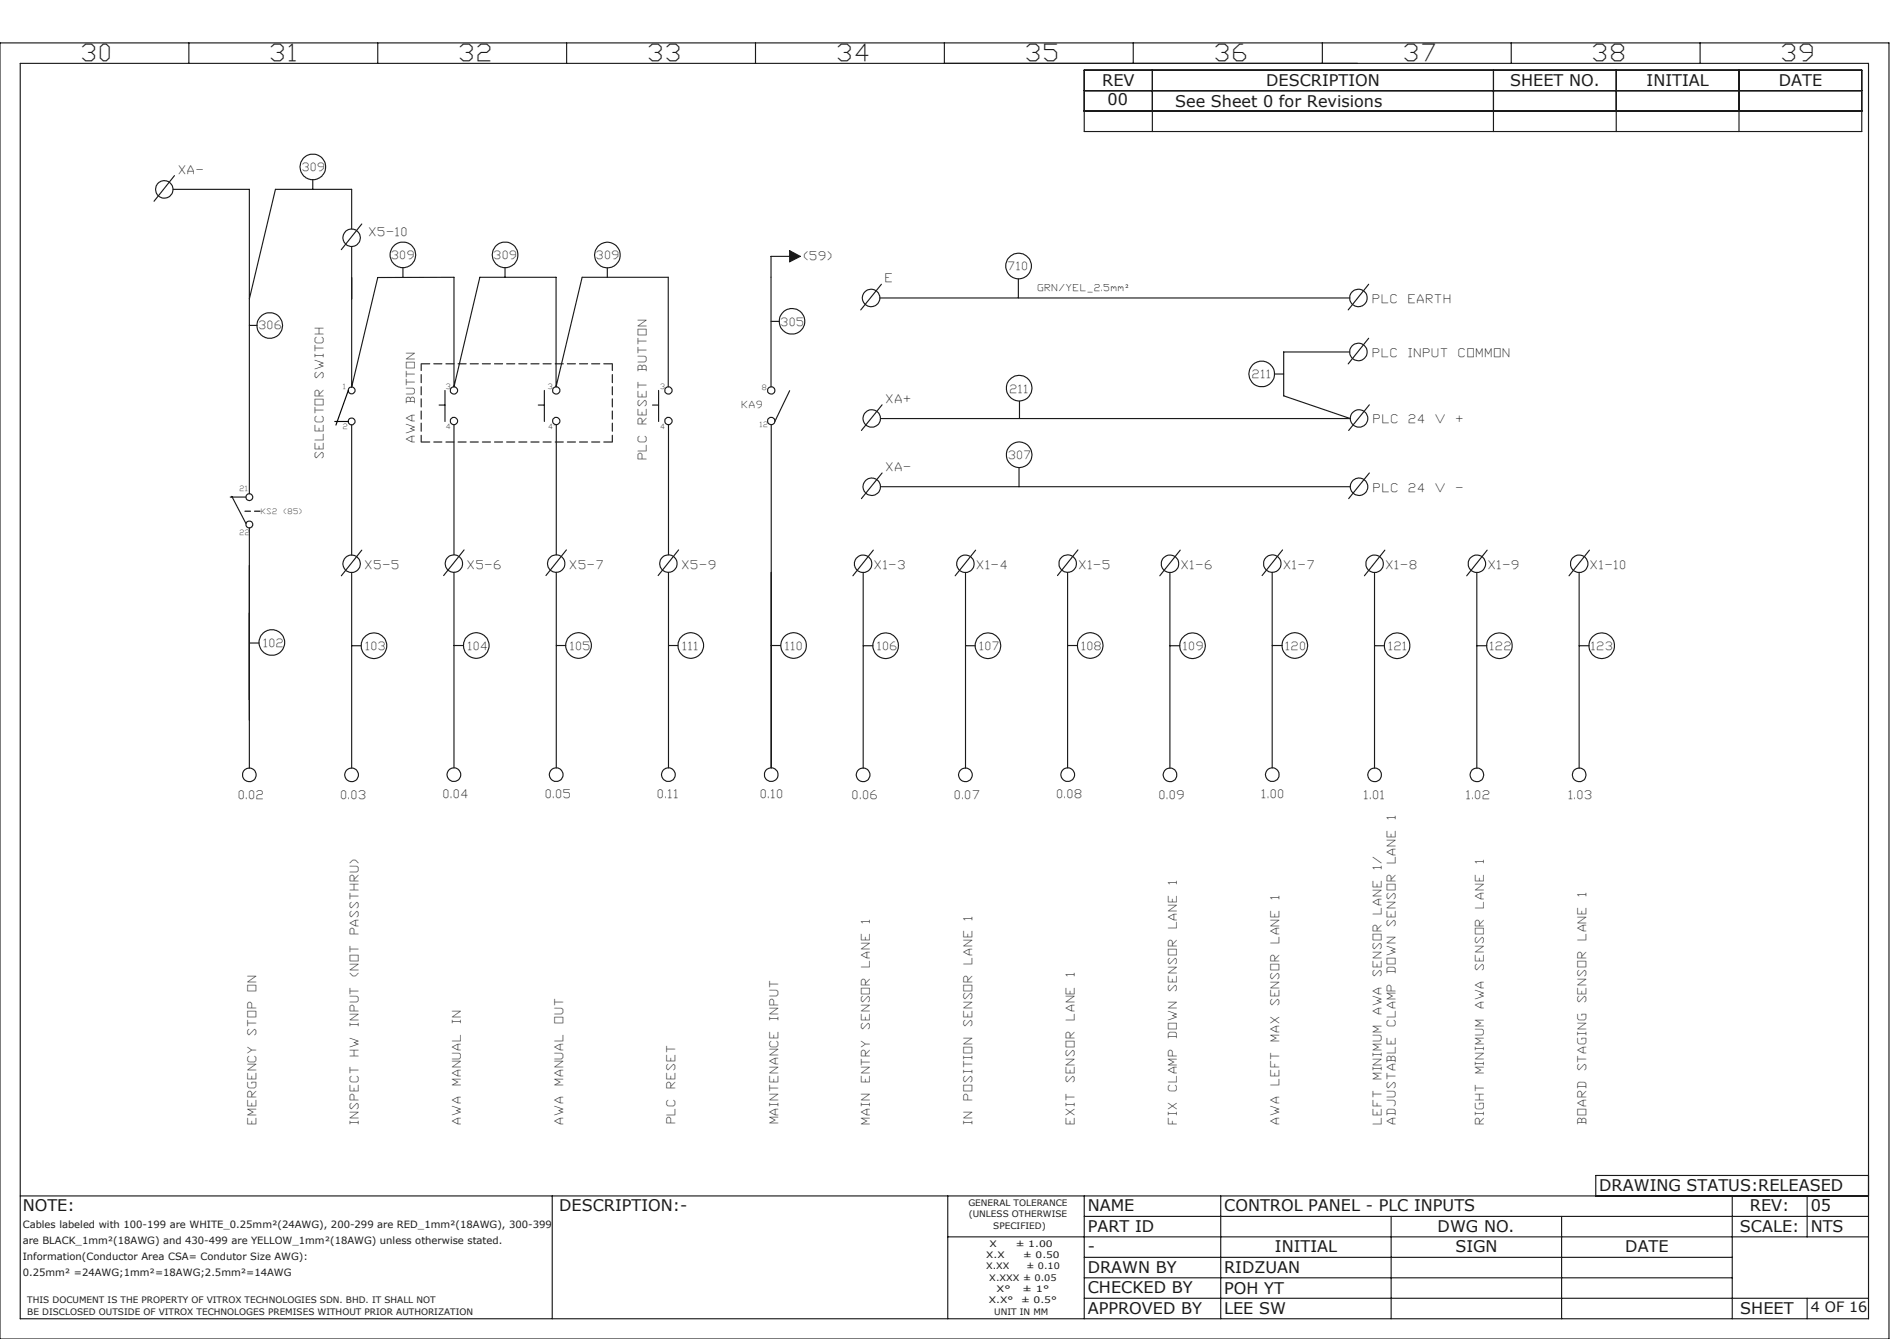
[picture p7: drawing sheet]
<svg xmlns="http://www.w3.org/2000/svg" width="297mm" height="210mm" viewBox="0 0 297 210" stroke-linecap="round" stroke-linejoin="round" font-family="sans-serif">
<g fill="none" stroke="#191924" stroke-width=".18">
<path d="M0 6.7h296.4v203.3h-296.4zM3.2 9.9h290v196.9h-290zM29.6 6.7v3.2M59.3 6.7v3.2M88.9 6.7v3.2M118.5 6.7v3.2M148.2 6.7v3.2M170.1 11h122v9.6h-122zM170.1 14.2h122M170.1 17.4h122M177.8 6.7v3.2M180.8 11v9.6"/>
<path d="M207.5 6.7v3.2M234.3 11v9.6M237.1 6.7v3.2M253.6 11v9.6M266.7 6.7v3.2M272.8 11v9.6M27.2 29.7h11.9v47.7M27.4 27.5l-3.2 4.1M49.1 28.2v1.5M55.2 38.7v22l4.1-17.2h11.9v17.2l4.1-17.2h11.9v17.2l4.1-17.2h13.5v17.2M55.2 35.9v-6.2h-12l-4.1 17.2M56.8 35.1l-3.2 4"/>
<path d="M123.9 39.3l1.7 .9-1.7 .9zM39.1 51h1.2M63.2 42v1.5M79.2 42v1.5M95.3 42v1.5M121 50.4h1.3M123.9 40.2h-2.9v20.5M138 46.7h73.8M138.3 44.6l-3.3 4M159.8 43.7v3M200 58.7h1.4M211.7 55.2h-10.3v6.9l10.4 3.5h-73.7"/>
<path d="M214.7 53l-3.2 4.1M214.7 44.6l-3.2 4M36.1 78h2.5M36.4 77.8l2.2 4.3M55.2 66.6v20.5M68.9 63.5h.9M69.8 61.2v4.9M71.2 66.6v20.4M84.5 63.5h.9M85.4 61.2v4.9M87.3 66.6v20.4M102.4 63.5h.9"/>
<path d="M103.3 61.2v4.9M104.9 66.6v20.4M121 66.6v53.8M123.9 61.3l-2.3 4.8M138.1 76.3h73.7M138.4 63.5l-3.3 4M138.4 74.2l-3.3 4M159.9 73.3v3M159.9 62.9v2.7M214.8 63.5l-3.2 4M214.8 74.2l-3.2 4M39.1 82.8v37.7"/>
<path d="M55.2 89.8v30.7M56.8 86.3l-3.2 4M71.2 89.8v30.6M72.8 86.2l-3.2 4.1M87.3 89.8v30.6M88.9 86.2l-3.2 4.1M104.9 89.8v30.6M106.5 86.2l-3.2 4.1M135.4 89.8v30.7M137 86.3l-3.2 4M151.5 89.8v30.7M153.1 86.3l-3.2 4"/>
<path d="M167.5 89.8v30.6M169.1 86.2l-3.2 4.1M183.6 89.8v30.7M185.2 86.3l-3.2 4M199.6 89.8v30.6M201.2 86.2l-3.2 4.1M215.7 89.8v30.7M217.3 86.3l-3.2 4M231.7 89.8v30.7M233.3 86.3l-3.2 4M247.8 89.8v30.7M249.4 86.3l-3.2 4"/>
<path d="M39.2 100.9h1.4M55.2 101.3h1.5M71.2 101.2h1.5M87.3 101.2h1.5M104.9 101.2h1.5M121 101.2h1.5M135.4 101.3h1.5M151.5 101.3h1.5M167.5 101.2h1.6M183.6 101.3h1.5M199.6 101.2h1.6M215.7 101.3h1.5"/>
<path d="M231.7 101.3h1.6M247.8 101.3h1.5M3.2 187.6h290M86.6 187.6v19.2M148.7 194h144.5M148.7 187.6v19.2M170.1 197.2h101.7M170.1 190.8h123.1M170.1 187.6v19.2M191.5 187.6v19.2M218.3 190.8v16M245 190.8v16"/>
<path d="M271.8 187.6v19.2M283.5 187.6v6.4M293.2 184.4h-42.8v3.2M170.1 203.6h123.1M170.1 200.4h101.7M283.5 203.6v3.2"/>
<circle cx="25.8" cy="29.7" r="1.38"/>
<circle cx="49.1" cy="26.2" r="2.01"/>
<circle cx="55.2" cy="37.3" r="1.38"/>
<circle cx="63.2" cy="40" r="2.01"/>
<circle cx="79.2" cy="40" r="2.01"/>
<circle cx="42.3" cy="51.1" r="2.01"/>
<circle cx="95.3" cy="40" r="2.01"/>
<circle cx="124.3" cy="50.4" r="2.01"/>
<circle cx="136.7" cy="46.7" r="1.36"/>
<circle cx="159.8" cy="41.7" r="2"/>
<circle cx="198" cy="58.7" r="2"/>
<circle cx="213.1" cy="55.2" r="1.37"/>
<circle cx="213.1" cy="46.7" r="1.36"/>
<circle cx="39.1" cy="78" r=".54"/>
<circle cx="55.2" cy="66.1" r=".53"/>
<circle cx="55.2" cy="61.2" r=".53"/>
<circle cx="71.2" cy="61.2" r=".57"/>
<circle cx="71.2" cy="66" r=".57"/>
<circle cx="87.3" cy="61.2" r=".57"/>
<circle cx="87.3" cy="66" r=".57"/>
<circle cx="104.9" cy="61.2" r=".57"/>
<circle cx="104.9" cy="66" r=".57"/>
<circle cx="121" cy="61.2" r=".57"/>
<circle cx="121" cy="66" r=".57"/>
<circle cx="136.8" cy="76.4" r="1.38"/>
<circle cx="136.8" cy="65.6" r="1.38"/>
<circle cx="159.9" cy="71.3" r="2"/>
<circle cx="159.9" cy="60.9" r="2"/>
<circle cx="213.2" cy="76.4" r="1.36"/>
<circle cx="213.2" cy="65.6" r="1.36"/>
<circle cx="39.1" cy="82.3" r=".53"/>
<circle cx="55.2" cy="88.4" r="1.38"/>
<circle cx="71.2" cy="88.4" r="1.36"/>
<circle cx="87.3" cy="88.4" r="1.36"/>
<circle cx="104.9" cy="88.4" r="1.36"/>
<circle cx="135.4" cy="88.4" r="1.36"/>
<circle cx="151.5" cy="88.4" r="1.36"/>
<circle cx="167.5" cy="88.4" r="1.36"/>
<circle cx="183.6" cy="88.4" r="1.36"/>
<circle cx="199.6" cy="88.4" r="1.36"/>
<circle cx="215.7" cy="88.4" r="1.36"/>
<circle cx="231.7" cy="88.4" r="1.36"/>
<circle cx="247.8" cy="88.4" r="1.36"/>
<circle cx="42.7" cy="100.8" r="2"/>
<circle cx="58.7" cy="101.3" r="2"/>
<circle cx="74.7" cy="101.2" r="2"/>
<circle cx="90.8" cy="101.2" r="2"/>
<circle cx="108.4" cy="101.2" r="2"/>
<circle cx="124.5" cy="101.2" r="2"/>
<circle cx="139" cy="101.3" r="2"/>
<circle cx="155" cy="101.3" r="2"/>
<circle cx="171.1" cy="101.2" r="2"/>
<circle cx="187.1" cy="101.3" r="2"/>
<circle cx="203.2" cy="101.2" r="2"/>
<circle cx="219.2" cy="101.3" r="1.99"/>
<circle cx="235.2" cy="101.3" r="2"/>
<circle cx="251.3" cy="101.3" r="2"/>
<circle cx="39.1" cy="121.5" r="1.06"/>
<circle cx="55.2" cy="121.5" r="1.06"/>
<circle cx="71.2" cy="121.5" r="1.06"/>
<circle cx="87.3" cy="121.5" r="1.07"/>
<circle cx="104.9" cy="121.5" r="1.06"/>
<circle cx="121" cy="121.5" r="1.06"/>
<circle cx="135.4" cy="121.5" r="1.07"/>
<circle cx="151.5" cy="121.5" r="1.07"/>
<circle cx="167.5" cy="121.5" r="1.07"/>
<circle cx="183.6" cy="121.5" r="1.07"/>
<circle cx="199.6" cy="121.5" r="1.07"/>
<circle cx="215.7" cy="121.5" r="1.07"/>
<circle cx="231.7" cy="121.5" r="1.07"/>
<circle cx="247.8" cy="121.5" r="1.07"/>
</g>
<path d="M52.5 66.1h2.1M54.6 61.2l-1.9 5.5" fill="none" stroke="#000" stroke-width=".18"/>
<path d="M38.4 80.2h2.4" fill="none" stroke="#000" stroke-width=".18" stroke-dasharray="1.3 .6" stroke-dashoffset=".4"/>
<path d="M66.1 57.1h30M96.1 69.3h-30" fill="none" stroke="#191924" stroke-width=".18" stroke-dasharray="1.3 .6" stroke-dashoffset="-.1"/>
<path d="M96.1 57.1v12.2M66.1 69.3v-12.2" fill="none" stroke="#191924" stroke-width=".18" stroke-dasharray="1.3 .6" stroke-dashoffset=".2"/>
<path d="M123.9 39.3l1.7 .9-1.7 .9z" fill="#191924"/>
<g font-size="3.6" fill="#191924">
<text x="13" y="9.6">30</text>
<text x="42.6" y="9.6">31</text>
<text x="72.3" y="9.6">32</text>
<text x="101.9" y="9.6">33</text>
<text x="131.5" y="9.6">34</text>
<text x="161.2" y="9.6">35</text>
<text x="190.8" y="9.6">36</text>
<text x="220.4" y="9.6">37</text>
<text x="250.1" y="9.6">38</text>
<text x="279.7" y="9.6">39</text>
</g>
<g font-size="2.5" fill="#191924">
<text x="172.9" y="13.4">REV</text>
<text x="173.8" y="16.4">00</text>
<text x="184.4" y="16.8">See Sheet 0 for Revisions</text>
<text x="198.7" y="13.4">DESCRIPTION</text>
<text x="236.9" y="13.4">SHEET NO.</text>
<text x="258.3" y="13.4">INITIAL</text>
<text x="279.1" y="13.4">DATE</text>
<text x="3.6" y="190">NOTE:</text>
<text x="87.7" y="190">DESCRIPTION:-</text>
<text x="170.7" y="190">NAME</text>
<text x="192.1" y="190">CONTROL PANEL - PLC INPUTS</text>
<text x="250.9" y="186.8">DRAWING STATUS:RELEASED</text>
<text x="274.6" y="190">REV:</text>
<text x="284.1" y="190">05</text>
<text x="170.7" y="193.2">PART ID</text>
<text x="170.7" y="196.4">-</text>
<text x="200" y="196.4">INITIAL</text>
<text x="225.6" y="193.2">DWG NO.</text>
<text x="228.3" y="196.4">SIGN</text>
<text x="255" y="196.4">DATE</text>
<text x="273" y="193.2">SCALE:</text>
<text x="284.1" y="193.2">NTS</text>
<text x="170.7" y="199.6">DRAWN BY</text>
<text x="170.7" y="202.8">CHECKED BY</text>
<text x="192.1" y="202.9">POH YT</text>
<text x="192.1" y="199.7">RIDZUAN</text>
<text x="170.7" y="206">APPROVED BY</text>
<text x="192.1" y="206.1">LEE SW</text>
<text x="273" y="206">SHEET</text>
</g>
<text font-size="2.2" fill="#191924" x="284.1" y="205.8">4 OF 16</text>
<g font-size="1.8" fill="#191924">
<text x="28.1" y="27.3">XA-</text>
<text x="47.5" y="26.8">309</text>
<text x="57.9" y="37.1">X5-10</text>
<text x="61.5" y="40.6">309</text>
<text x="77.6" y="40.6">309</text>
<text x="93.7" y="40.7">309</text>
<text x="126.2" y="40.8">(59)</text>
<text x="139" y="44.3">E</text>
<text x="158.2" y="42.4">710</text>
<text x="215.4" y="47.5">PLC</text>
<text x="221" y="47.5">EARTH</text>
<text x="40.7" y="51.6">306</text>
<text x="122.6" y="51.1">305</text>
<text x="50.8" y="59.3" transform="rotate(-90 50.8 59.3)">SWITCH</text>
<text x="101.4" y="58.1" transform="rotate(-90 101.4 58.1)">BUTTON</text>
<text x="196.6" y="59.3">211</text>
<text x="215.4" y="56">PLC</text>
<text x="221" y="56">INPUT</text>
<text x="228.9" y="56">COMMON</text>
<text x="65.1" y="63.2" transform="rotate(-90 65.1 63.2)">BUTTON</text>
<text x="139.1" y="63.2">XA+</text>
<text x="158.5" y="61.6">211</text>
<text x="50.8" y="71.8" transform="rotate(-90 50.8 71.8)">SELECTOR</text>
<text x="65.1" y="69.3" transform="rotate(-90 65.1 69.3)">AWA</text>
<text x="101.4" y="66.5" transform="rotate(-90 101.4 66.5)">RESET</text>
<text x="215.5" y="66.4">PLC</text>
<text x="221.1" y="66.4">24</text>
<text x="225.3" y="66.4">V</text>
<text x="228.5" y="66.4">+</text>
<text x="101.4" y="72.1" transform="rotate(-90 101.4 72.1)">PLC</text>
<text x="139.1" y="73.9">XA-</text>
<text x="158.3" y="72">307</text>
<text x="215.5" y="77.1">PLC</text>
<text x="221.1" y="77.1">24</text>
<text x="225.3" y="77.1">V</text>
<text x="228.5" y="77.1">-</text>
<text x="57.4" y="89.3">X5-5</text>
<text x="73.4" y="89.2">X5-6</text>
<text x="89.5" y="89.2">X5-7</text>
<text x="107.1" y="89.2">X5-9</text>
<text x="137.3" y="89.3">X1-3</text>
<text x="153.3" y="89.3">X1-4</text>
<text x="169.4" y="89.2">X1-5</text>
<text x="185.4" y="89.3">X1-6</text>
<text x="201.5" y="89.2">X1-7</text>
<text x="217.5" y="89.3">X1-8</text>
<text x="233.6" y="89.3">X1-9</text>
<text x="249.6" y="89.3">X1-10</text>
<text x="41.4" y="101.5">102</text>
<text x="57.5" y="102">103</text>
<text x="73.5" y="101.9">104</text>
<text x="89.6" y="101.9">105</text>
<text x="107.2" y="101.9">111</text>
<text x="123.3" y="101.9">110</text>
<text x="137.7" y="102">106</text>
<text x="153.8" y="102">107</text>
<text x="169.8" y="101.9">108</text>
<text x="185.8" y="102">109</text>
<text x="201.8" y="102">120</text>
<text x="217.9" y="101.9">121</text>
<text x="233.8" y="102">122</text>
<text x="249.8" y="102">123</text>
<text x="37.5" y="125.3">0.02</text>
<text x="53.6" y="125.3">0.03</text>
<text x="69.6" y="125.2">0.04</text>
<text x="85.7" y="125.2">0.05</text>
<text x="103.3" y="125.2">0.11</text>
<text x="119.4" y="125.2">0.10</text>
<text x="133.8" y="125.3">0.06</text>
<text x="149.9" y="125.3">0.07</text>
<text x="165.9" y="125.2">0.08</text>
<text x="182" y="125.3">0.09</text>
<text x="198" y="125.2">1.00</text>
<text x="214.1" y="125.3">1.01</text>
<text x="230.1" y="125.3">1.02</text>
<text x="246.2" y="125.3">1.03</text>
<text x="218.9" y="128.5" transform="rotate(-90 218.9 128.5)">1</text>
<text x="216.8" y="136.3" transform="rotate(-90 216.8 136.3)">1/</text>
<text x="218.9" y="135.4" transform="rotate(-90 218.9 135.4)">LANE</text>
<text x="232.8" y="135.4" transform="rotate(-90 232.8 135.4)">1</text>
<text x="184.7" y="138.7" transform="rotate(-90 184.7 138.7)">1</text>
<text x="200.7" y="141" transform="rotate(-90 200.7 141)">1</text>
<text x="216.8" y="143.3" transform="rotate(-90 216.8 143.3)">LANE</text>
<text x="232.8" y="142.4" transform="rotate(-90 232.8 142.4)">LANE</text>
<text x="248.9" y="140.5" transform="rotate(-90 248.9 140.5)">1</text>
<text x="56.3" y="146.5" transform="rotate(-90 56.3 146.5)">PASSTHRU)</text>
<text x="136.5" y="144.7" transform="rotate(-90 136.5 144.7)">1</text>
<text x="152.6" y="144.2" transform="rotate(-90 152.6 144.2)">1</text>
<text x="184.7" y="145.6" transform="rotate(-90 184.7 145.6)">LANE</text>
<text x="200.7" y="147.9" transform="rotate(-90 200.7 147.9)">LANE</text>
<text x="218.9" y="145.2" transform="rotate(-90 218.9 145.2)">SENSOR</text>
<text x="248.9" y="147.5" transform="rotate(-90 248.9 147.5)">LANE</text>
<text x="40.2" y="155.4" transform="rotate(-90 40.2 155.4)">ON</text>
<text x="56.3" y="153" transform="rotate(-90 56.3 153)">(NOT</text>
<text x="136.5" y="151.6" transform="rotate(-90 136.5 151.6)">LANE</text>
<text x="152.6" y="151.2" transform="rotate(-90 152.6 151.2)">LANE</text>
<text x="168.6" y="153" transform="rotate(-90 168.6 153)">1</text>
<text x="184.7" y="155.4" transform="rotate(-90 184.7 155.4)">SENSOR</text>
<text x="216.8" y="153" transform="rotate(-90 216.8 153)">SENSOR</text>
<text x="218.9" y="152.6" transform="rotate(-90 218.9 152.6)">DOWN</text>
<text x="232.8" y="152.1" transform="rotate(-90 232.8 152.1)">SENSOR</text>
<text x="56.3" y="160.9" transform="rotate(-90 56.3 160.9)">INPUT</text>
<text x="72.3" y="160.5" transform="rotate(-90 72.3 160.5)">IN</text>
<text x="88.4" y="160.5" transform="rotate(-90 88.4 160.5)">OUT</text>
<text x="122.1" y="160" transform="rotate(-90 122.1 160)">INPUT</text>
<text x="136.5" y="161.4" transform="rotate(-90 136.5 161.4)">SENSOR</text>
<text x="152.6" y="160.9" transform="rotate(-90 152.6 160.9)">SENSOR</text>
<text x="168.6" y="160" transform="rotate(-90 168.6 160)">LANE</text>
<text x="200.7" y="157.7" transform="rotate(-90 200.7 157.7)">SENSOR</text>
<text x="216.8" y="159.1" transform="rotate(-90 216.8 159.1)">AWA</text>
<text x="218.9" y="160.9" transform="rotate(-90 218.9 160.9)">CLAMP</text>
<text x="232.8" y="158.1" transform="rotate(-90 232.8 158.1)">AWA</text>
<text x="248.9" y="157.2" transform="rotate(-90 248.9 157.2)">SENSOR</text>
<text x="40.2" y="162.3" transform="rotate(-90 40.2 162.3)">STOP</text>
<text x="56.3" y="165.6" transform="rotate(-90 56.3 165.6)">HW</text>
<text x="184.7" y="162.8" transform="rotate(-90 184.7 162.8)">DOWN</text>
<text x="200.7" y="163.2" transform="rotate(-90 200.7 163.2)">MAX</text>
<text x="248.9" y="167.9" transform="rotate(-90 248.9 167.9)">STAGING</text>
<text x="72.3" y="170.2" transform="rotate(-90 72.3 170.2)">MANUAL</text>
<text x="88.4" y="170.2" transform="rotate(-90 88.4 170.2)">MANUAL</text>
<text x="105.9" y="170.6" transform="rotate(-90 105.9 170.6)">RESET</text>
<text x="136.5" y="169.7" transform="rotate(-90 136.5 169.7)">ENTRY</text>
<text x="152.6" y="172.5" transform="rotate(-90 152.6 172.5)">POSITION</text>
<text x="168.6" y="169.7" transform="rotate(-90 168.6 169.7)">SENSOR</text>
<text x="184.7" y="171.1" transform="rotate(-90 184.7 171.1)">CLAMP</text>
<text x="200.7" y="170.2" transform="rotate(-90 200.7 170.2)">LEFT</text>
<text x="216.8" y="169.3" transform="rotate(-90 216.8 169.3)">MINIMUM</text>
<text x="232.8" y="168.3" transform="rotate(-90 232.8 168.3)">MINIMUM</text>
<text x="40.2" y="176.2" transform="rotate(-90 40.2 176.2)">EMERGENCY</text>
<text x="56.3" y="176.2" transform="rotate(-90 56.3 176.2)">INSPECT</text>
<text x="72.3" y="176.2" transform="rotate(-90 72.3 176.2)">AWA</text>
<text x="88.4" y="176.2" transform="rotate(-90 88.4 176.2)">AWA</text>
<text x="105.9" y="176.2" transform="rotate(-90 105.9 176.2)">PLC</text>
<text x="122.1" y="176.2" transform="rotate(-90 122.1 176.2)">MAINTENANCE</text>
<text x="136.5" y="176.2" transform="rotate(-90 136.5 176.2)">MAIN</text>
<text x="152.6" y="176.2" transform="rotate(-90 152.6 176.2)">IN</text>
<text x="168.6" y="176.2" transform="rotate(-90 168.6 176.2)">EXIT</text>
<text x="184.7" y="176.2" transform="rotate(-90 184.7 176.2)">FIX</text>
<text x="200.7" y="176.2" transform="rotate(-90 200.7 176.2)">AWA</text>
<text x="216.8" y="176.2" transform="rotate(-90 216.8 176.2)">LEFT</text>
<text x="218.9" y="176.2" transform="rotate(-90 218.9 176.2)">ADJUSTABLE</text>
<text x="232.8" y="176.2" transform="rotate(-90 232.8 176.2)">RIGHT</text>
<text x="248.9" y="176.2" transform="rotate(-90 248.9 176.2)">BOARD</text>
</g>
<g font-size="1.6" fill="#191924">
<text x="3.6" y="192.6">Cables labeled with 100-199 are WHITE_0.25mm²(24AWG), 200-299 are RED_1mm²(18AWG), 300-399</text>
<text x="3.6" y="195.1">are BLACK_1mm²(18AWG) and 430-499 are YELLOW_1mm²(18AWG) unless otherwise stated.</text>
<text x="3.6" y="197.6">Information(Conductor Area CSA= Condutor Size AWG):</text>
<text x="3.6" y="200.1">0.25mm² =24AWG;1mm²=18AWG;2.5mm²=14AWG</text>
</g>
<text font-size="1.5" x="162.9" y="45.6">GRN/YEL_2.5mm²</text>
<text font-size="1.5" fill="#191924" x="116.5" y="64">KA9</text>
<g font-size="1.4" fill="#191924">
<text x="151.9" y="189.1">GENERAL TOLERANCE</text>
<text x="152" y="190.9">(UNLESS OTHERWISE</text>
<text x="154.7" y="197.3">X.X</text>
<text x="155.2" y="195.5">X</text>
<text x="155.8" y="192.7">SPECIFIED)</text>
<text x="159.4" y="195.5">± 1.00</text>
<text x="160.5" y="197.3">± 0.50</text>
<text x="154.7" y="199.1">X.XX</text>
<text x="155.2" y="200.9">X.XXX ± 0.05</text>
<text x="156.4" y="202.6">X°</text>
<text x="160.4" y="202.6">± 1°</text>
<text x="161.1" y="199.1">± 0.10</text>
<text x="4.3" y="204.4">THIS DOCUMENT IS THE PROPERTY OF VITROX TECHNOLOGIES SDN. BHD. IT SHALL NOT</text>
<text x="4.3" y="206.2">BE DISCLOSED OUTSIDE OF VITROX TECHNOLOGES PREMISES WITHOUT PRIOR AUTHORIZATION</text>
<text x="155.2" y="204.4">X.X°</text>
<text x="156" y="206.2">UNIT IN MM</text>
<text x="160.2" y="204.4">± 0.5°</text>
</g>
<g font-size="1.2" fill="#191924">
<text x="41" y="80.6">KS2</text>
<text x="44.6" y="80.6">(85)</text>
</g>
<g font-size="1.1" fill="#191924">
<text x="53.9" y="61">1</text>
<text x="70" y="61">3</text>
<text x="86.1" y="61">3</text>
<text x="103.7" y="61">3</text>
<text x="119.6" y="61.1">8</text>
<text x="53.9" y="67.3">2</text>
<text x="70" y="67.2">4</text>
<text x="86.1" y="67.2">4'</text>
<text x="103.7" y="67.2">4</text>
<text x="119.3" y="66.9">12</text>
<text x="37.7" y="77.1">21</text>
<text x="37.7" y="83.9">22</text>
</g>
</svg>
